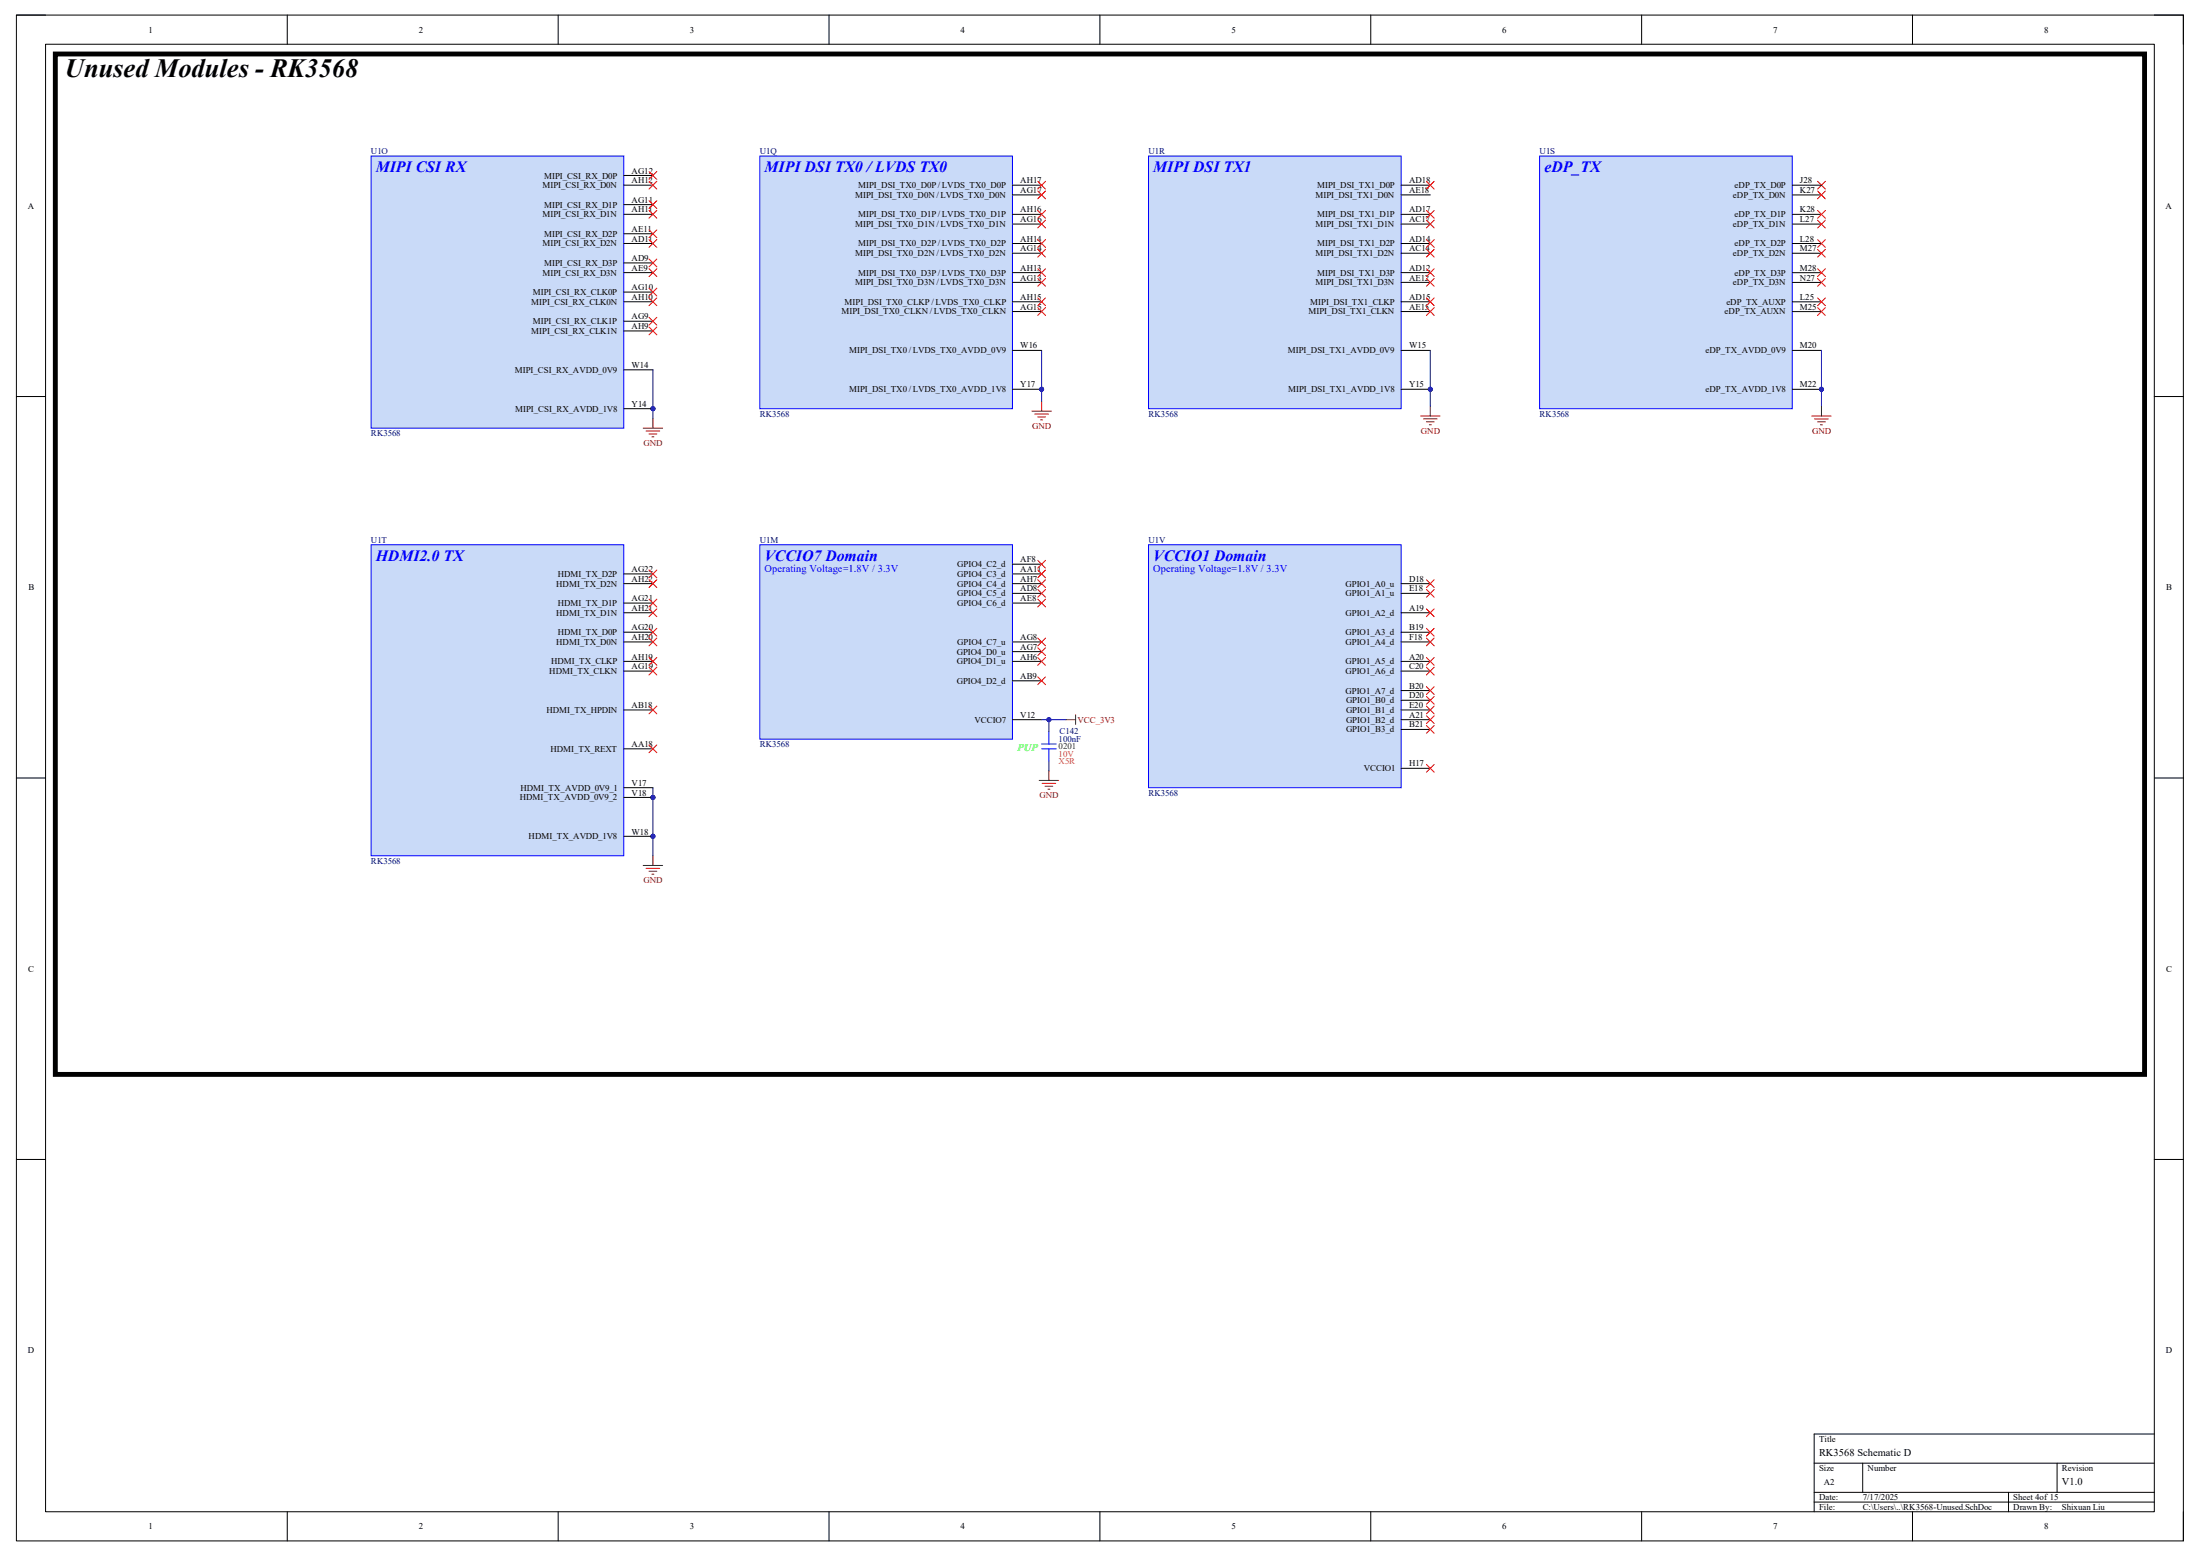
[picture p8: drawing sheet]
<svg xmlns="http://www.w3.org/2000/svg" width="420mm" height="297mm" viewBox="0 0 420 297" stroke-linecap="round" stroke-linejoin="round" font-family="sans-serif">
<g fill="none" stroke="#000" stroke-width=".19">
<path d="M3.1 2.9h413.7v291.2h-413.7zM3.1 2.9h5.6M8.7 8.4h402.6v280.2h-402.6zM54.8 2.9v5.5M106.6 2.9v5.5M158.3 2.9v5.5M210 2.9v5.5M261.7 2.9v5.5M313.4 2.9v5.5M365.1 2.9v5.5M411.3 2.9h5.5v5.5M3.1 75.7h5.6"/>
<path d="M411.3 75.7h5.5M3.1 148.5h5.6M411.3 148.5h5.5M3.1 221.3h5.6M411.3 221.3h5.5M346.3 279.3h65M355.6 279.3v5.6M392.7 279.3v5.6M411.3 273.7h-65v14.9M54.8 288.6v5.5M106.6 288.6v5.5M158.3 288.6v5.5"/>
<path d="M210 288.6v5.5M261.7 288.6v5.5M313.4 288.6v5.5M346.3 284.9h65M346.3 286.7h65M365.1 288.6v5.5M383.4 284.9v3.7M416.8 288.6v5.5"/>
</g>
<circle cx="124.6" cy="78" r=".37" fill="#000080"/>
<circle cx="124.6" cy="78" r=".37" fill="none" stroke="#000080" stroke-width=".19"/>
<path d="M70.8 29.8h48.3v51.9h-48.3z" fill-rule="evenodd" fill="#c9daf8"/>
<path d="M70.8 29.8h48.3v51.9h-48.3z" fill="none" stroke="#00f" stroke-width=".19"/>
<path d="M119.1 33.5h5.5M119.1 35.3h5.5M119.1 39.1h5.5M119.1 40.9h5.5M119.1 44.6h5.5M119.1 46.5h5.5M119.1 50.2h5.5M119.1 52h5.5M119.1 55.8h5.5M119.1 57.6h5.5M119.1 78h5.5" fill="none" stroke="#000" stroke-width=".19"/>
<circle cx="124.6" cy="78" r=".37" fill="#000080"/>
<circle cx="124.6" cy="78" r=".37" fill="none" stroke="#000080" stroke-width=".19"/>
<path d="M119.1 61.3h5.5M119.1 63.2h5.5M119.1 70.6h5.5" fill="none" stroke="#000" stroke-width=".19"/>
<circle cx="198.9" cy="74.3" r=".37" fill="#000080"/>
<circle cx="198.9" cy="74.3" r=".37" fill="none" stroke="#000080" stroke-width=".19"/>
<path d="M145.1 29.8h48.2v48.2h-48.2z" fill-rule="evenodd" fill="#c9daf8"/>
<path d="M145.1 29.8h48.2v48.2h-48.2z" fill="none" stroke="#00f" stroke-width=".19"/>
<path d="M193.3 35.3h5.6M193.3 37.2h5.6M193.3 40.9h5.6M193.3 42.8h5.6M193.3 46.5h5.6M193.3 48.3h5.6M193.3 52h5.6M193.3 53.9h5.6M193.3 57.6h5.6M193.3 59.5h5.6M193.3 66.9h5.6M193.3 74.3h5.6" fill="none" stroke="#000" stroke-width=".19"/>
<circle cx="198.9" cy="74.3" r=".37" fill="#000080"/>
<circle cx="198.9" cy="74.3" r=".37" fill="none" stroke="#000080" stroke-width=".19"/>
<circle cx="273.1" cy="74.3" r=".37" fill="#000080"/>
<circle cx="273.1" cy="74.3" r=".37" fill="none" stroke="#000080" stroke-width=".19"/>
<path d="M219.3 29.8h48.2v48.2h-48.2z" fill-rule="evenodd" fill="#c9daf8"/>
<path d="M219.3 29.8h48.2v48.2h-48.2z" fill="none" stroke="#00f" stroke-width=".19"/>
<path d="M267.5 35.3h5.5M267.5 37.2h5.5M267.5 40.9h5.5M267.5 42.8h5.5M267.5 46.5h5.5M267.5 48.3h5.5M267.5 52h5.5M267.5 53.9h5.5M267.5 57.6h5.5M267.5 59.5h5.5M267.5 66.9h5.5M267.5 74.3h5.5" fill="none" stroke="#000" stroke-width=".19"/>
<circle cx="273.1" cy="74.3" r=".37" fill="#000080"/>
<circle cx="273.1" cy="74.3" r=".37" fill="none" stroke="#000080" stroke-width=".19"/>
<g fill="none" stroke="#f00" stroke-width=".19">
<path d="M123.9 32.8l1.5 1.4M123.9 34.6l1.5 1.5M123.9 38.3l1.5 1.5M125.4 32.8l-1.5 1.4M125.4 34.6l-1.5 1.5M125.4 38.3l-1.5 1.5M198.1 34.6l1.5 1.5M198.1 36.5l1.5 1.4M199.6 34.6l-1.5 1.5M199.6 36.5l-1.5 1.4M272.3 34.6l1.5 1.5M273.8 34.6l-1.5 1.5"/>
<path d="M347 34.6l1.5 1.5M348.5 34.6l-1.5 1.5M123.9 40.2l1.5 1.5M123.9 43.9l1.5 1.5M123.9 45.7l1.5 1.5M123.9 49.4l1.5 1.5M123.9 51.3l1.5 1.5M123.9 55l1.5 1.5M123.9 56.9l1.5 1.4M125.4 40.2l-1.5 1.5M125.4 43.9l-1.5 1.5M125.4 45.7l-1.5 1.5"/>
<path d="M125.4 49.4l-1.5 1.5M125.4 51.3l-1.5 1.5M125.4 55l-1.5 1.5M125.4 56.9l-1.5 1.4M198.1 40.2l1.5 1.5M198.1 42l1.5 1.5M198.1 45.7l1.5 1.5M198.1 47.6l1.5 1.5M198.1 51.3l1.5 1.5M198.1 53.2l1.5 1.4M198.1 56.9l1.5 1.4M198.1 58.7l1.5 1.5"/>
<path d="M199.6 40.2l-1.5 1.5M199.6 42l-1.5 1.5M199.6 45.7l-1.5 1.5M199.6 47.6l-1.5 1.5M199.6 51.3l-1.5 1.5M199.6 53.2l-1.5 1.4M199.6 56.9l-1.5 1.4M199.6 58.7l-1.5 1.5M272.3 40.2l1.5 1.5M272.3 42l1.5 1.5M272.3 45.7l1.5 1.5M272.3 47.6l1.5 1.5"/>
<path d="M272.3 51.3l1.5 1.5M272.3 53.2l1.5 1.4M272.3 56.9l1.5 1.4M272.3 58.7l1.5 1.5M273.8 40.2l-1.5 1.5M273.8 42l-1.5 1.5M273.8 45.7l-1.5 1.5M273.8 47.6l-1.5 1.5M273.8 51.3l-1.5 1.5M273.8 53.2l-1.5 1.4M273.8 56.9l-1.5 1.4M273.8 58.7l-1.5 1.5"/>
<path d="M123.9 60.6l1.5 1.5M123.9 62.4l1.5 1.5M125.4 60.6l-1.5 1.5M125.4 62.4l-1.5 1.5"/>
</g>
<circle cx="347.7" cy="74.3" r=".37" fill="#000080"/>
<circle cx="347.7" cy="74.3" r=".37" fill="none" stroke="#000080" stroke-width=".19"/>
<path d="M293.9 29.8h48.2v48.2h-48.2z" fill-rule="evenodd" fill="#c9daf8"/>
<path d="M293.9 29.8h48.2v48.2h-48.2z" fill="none" stroke="#00f" stroke-width=".19"/>
<path d="M342.2 35.3h5.5M342.2 37.2h5.5M342.2 40.9h5.5M342.2 42.8h5.5M342.2 46.5h5.5M342.2 48.3h5.5M342.2 52h5.5M342.2 53.9h5.5M342.2 57.6h5.5M342.2 59.5h5.5M342.2 66.9h5.5M342.2 74.3h5.5" fill="none" stroke="#000" stroke-width=".19"/>
<circle cx="347.7" cy="74.3" r=".37" fill="#000080"/>
<circle cx="347.7" cy="74.3" r=".37" fill="none" stroke="#000080" stroke-width=".19"/>
<circle cx="124.6" cy="152.2" r=".37" fill="#000080"/>
<circle cx="124.6" cy="152.2" r=".37" fill="none" stroke="#000080" stroke-width=".19"/>
<circle cx="124.6" cy="159.6" r=".37" fill="#000080"/>
<circle cx="124.6" cy="159.6" r=".37" fill="none" stroke="#000080" stroke-width=".19"/>
<path d="M70.8 104h48.3v59.3h-48.3z" fill-rule="evenodd" fill="#c9daf8"/>
<path d="M70.8 104h48.3v59.3h-48.3z" fill="none" stroke="#00f" stroke-width=".19"/>
<path d="M119.1 109.5h5.5M119.1 111.4h5.5M119.1 115.1h5.5M119.1 117h5.5M119.1 120.7h5.5M119.1 122.5h5.5M119.1 126.2h5.5M119.1 128.1h5.5M119.1 135.5h5.5M119.1 142.9h5.5M119.1 150.4h5.5M119.1 152.2h5.5" fill="none" stroke="#000" stroke-width=".19"/>
<circle cx="124.6" cy="152.2" r=".37" fill="#000080"/>
<circle cx="124.6" cy="152.2" r=".37" fill="none" stroke="#000080" stroke-width=".19"/>
<path d="M119.1 159.6h5.5" fill="none" stroke="#000" stroke-width=".19"/>
<circle cx="124.6" cy="159.6" r=".37" fill="#000080"/>
<circle cx="124.6" cy="159.6" r=".37" fill="none" stroke="#000080" stroke-width=".19"/>
<g fill="none" stroke="#f00" stroke-width=".19">
<path d="M347 36.5l1.5 1.5M348.5 36.5l-1.5 1.5M347 40.2l1.5 1.5M347 42l1.5 1.5M347 45.7l1.5 1.5M347 47.6l1.5 1.5M347 51.3l1.5 1.5M347 53.2l1.5 1.5M347 56.9l1.5 1.5M347 58.7l1.5 1.5M348.5 40.2l-1.5 1.5M348.5 42l-1.5 1.5"/>
<path d="M348.5 45.7l-1.5 1.5M348.5 47.6l-1.5 1.5M348.5 51.3l-1.5 1.5M348.5 53.2l-1.5 1.5M348.5 56.9l-1.5 1.5M348.5 58.7l-1.5 1.5M123.9 110.7l1.5 1.4M123.9 114.4l1.5 1.5M123.9 116.2l1.5 1.5M123.9 119.9l1.5 1.5M123.9 108.8l1.5 1.5M125.4 110.7l-1.5 1.4"/>
<path d="M125.4 114.4l-1.5 1.5M125.4 116.2l-1.5 1.5M125.4 119.9l-1.5 1.5M125.4 108.8l-1.5 1.5M123.9 121.8l1.5 1.5M123.9 125.5l1.5 1.5M123.9 127.4l1.5 1.4M123.9 134.8l1.5 1.5M125.4 121.8l-1.5 1.5M125.4 125.5l-1.5 1.5M125.4 127.4l-1.5 1.4M125.4 134.8l-1.5 1.5"/>
<path d="M123.9 142.2l1.5 1.5M125.4 142.2l-1.5 1.5"/>
</g>
<path d="M219.3 104h48.2v46.4h-48.2z" fill-rule="evenodd" fill="#c9daf8"/>
<path d="M219.3 104h48.2v46.4h-48.2z" fill="none" stroke="#00f" stroke-width=".19"/>
<g fill="none" stroke="#000" stroke-width=".19">
<path d="M267.5 111.4h5.5M267.5 113.3h5.5M267.5 117h5.5M267.5 120.7h5.5M267.5 122.5h5.5M267.5 126.2h5.5M267.5 128.1h5.5M267.5 131.8h5.5M267.5 133.7h5.5M267.5 135.5h5.5M267.5 137.4h5.5M267.5 139.2h5.5"/>
<path d="M267.5 146.7h5.5"/>
</g>
<path d="M145.1 104h48.2v37.1h-48.2z" fill-rule="evenodd" fill="#c9daf8"/>
<path d="M145.1 104h48.2v37.1h-48.2z" fill="none" stroke="#00f" stroke-width=".19"/>
<path d="M193.3 107.7h5.6M193.3 109.5h5.6M193.3 111.4h5.6M193.3 113.3h5.6M193.3 115.1h5.6M193.3 122.5h5.6M193.3 124.4h5.6M193.3 126.2h5.6M193.3 130h5.6M193.3 137.4h5.6" fill="none" stroke="#000" stroke-width=".19"/>
<g fill="none" stroke="#f00" stroke-width=".19">
<path d="M198.1 107l1.5 1.4M198.1 108.8l1.5 1.5M198.1 110.7l1.5 1.5M198.1 112.5l1.5 1.5M198.1 114.4l1.5 1.5M199.6 107l-1.5 1.4M199.6 108.8l-1.5 1.5M199.6 110.7l-1.5 1.5M199.6 112.5l-1.5 1.5M199.6 114.4l-1.5 1.5M272.3 110.7l1.5 1.5M272.3 112.5l1.5 1.5"/>
<path d="M272.3 116.2l1.5 1.5M272.3 119.9l1.5 1.5M273.8 110.7l-1.5 1.5M273.8 112.5l-1.5 1.5M273.8 116.2l-1.5 1.5M273.8 119.9l-1.5 1.5M198.1 121.8l1.5 1.5M198.1 123.6l1.5 1.5M198.1 125.5l1.5 1.5M198.1 129.2l1.5 1.5M199.6 121.8l-1.5 1.5M199.6 123.6l-1.5 1.5"/>
<path d="M199.6 125.5l-1.5 1.5M199.6 129.2l-1.5 1.5M272.3 121.8l1.5 1.5M272.3 125.5l1.5 1.5M272.3 127.4l1.5 1.4M272.3 131.1l1.5 1.5M272.3 132.9l1.5 1.5M272.3 134.8l1.5 1.5M272.3 136.6l1.5 1.5M272.3 138.5l1.5 1.5M273.8 121.8l-1.5 1.5M273.8 125.5l-1.5 1.5"/>
<path d="M273.8 127.4l-1.5 1.4M273.8 131.1l-1.5 1.5M273.8 132.9l-1.5 1.5M273.8 134.8l-1.5 1.5M273.8 136.6l-1.5 1.5M273.8 138.5l-1.5 1.5"/>
</g>
<path d="M10.6 10.3h398.8v194.8h-398.8z" fill="none" stroke="#000" stroke-width=".93"/>
<path d="M124.6 79.9v1.8M122.8 81.7h3.7M123.3 82.3h2.6M123.9 82.8h1.5M124.5 83.4h.3" fill="none" stroke="#800000" stroke-width=".19"/>
<path d="M124.6 70.6v9.3" fill="none" stroke="#000080" stroke-width=".19"/>
<circle cx="124.6" cy="78" r=".37" fill="#000080"/>
<g fill="none" stroke="#000080" stroke-width=".19">
<path d="M198.9 66.9v9.7"/>
<circle cx="124.6" cy="78" r=".37"/>
</g>
<path d="M197 78.5h3.7M197.5 79h2.6M198.1 79.6h1.5M198.9 76.6v1.9M198.7 80.1h.3" fill="none" stroke="#800000" stroke-width=".19"/>
<circle cx="198.9" cy="74.3" r=".37" fill="#000080"/>
<g fill="none" stroke="#000080" stroke-width=".19">
<path d="M273 66.9v10.7"/>
<circle cx="198.9" cy="74.3" r=".37"/>
</g>
<path d="M271.2 79.4h3.7M271.7 80h2.7M273 77.6v1.8M272.3 80.5h1.5M272.9 81.1h.3" fill="none" stroke="#800000" stroke-width=".19"/>
<circle cx="273.1" cy="74.3" r=".37" fill="#000080"/>
<g fill="none" stroke="#000080" stroke-width=".19">
<path d="M347.7 66.9v10.7"/>
<circle cx="273.1" cy="74.3" r=".37"/>
</g>
<path d="M345.9 79.4h3.7M346.4 80h2.6M347.7 77.6v1.8M347 80.5h1.5M347.5 81.1h.4" fill="none" stroke="#800000" stroke-width=".19"/>
<circle cx="347.7" cy="74.3" r=".37" fill="#000080"/>
<g fill="none" stroke="#000080" stroke-width=".19">
<path d="M124.6 150.4v12.9"/>
<circle cx="347.7" cy="74.3" r=".37"/>
</g>
<path d="M122.8 165.2h3.7M123.3 165.8h2.6M123.9 166.3h1.5M124.5 166.9h.3M124.6 163.3v1.9" fill="none" stroke="#800000" stroke-width=".19"/>
<circle cx="124.6" cy="159.6" r=".37" fill="#000080"/>
<circle cx="124.6" cy="159.6" r=".37" fill="none" stroke="#000080" stroke-width=".19"/>
<circle cx="124.6" cy="152.2" r=".37" fill="#000080"/>
<g fill="none" stroke="#000080" stroke-width=".19">
<path d="M200.2 137.4v2.3"/>
<circle cx="124.6" cy="152.2" r=".37"/>
</g>
<path d="M203.5 137.4h1.8M205.3 136.5v1.8" fill="none" stroke="#800000" stroke-width=".19"/>
<path d="M200.2 139.7v2.3M198.9 142.9h2.7M198.9 142h2.7M200.2 142.9v2.4" fill="none" stroke="#00f" stroke-width=".19"/>
<circle cx="200.2" cy="137.4" r=".37" fill="#000080"/>
<g fill="none" stroke="#000080" stroke-width=".19">
<path d="M198.9 137.4h4.6M200.2 145.3v1.8"/>
<circle cx="200.2" cy="137.4" r=".37"/>
</g>
<path d="M198.4 149h3.7M198.9 149.5h2.6M199.5 150.1h1.5M200.1 150.6h.3M200.2 147.1v1.9" fill="none" stroke="#800000" stroke-width=".19"/>
<circle cx="200.2" cy="137.4" r=".37" fill="#000080"/>
<circle cx="200.2" cy="137.4" r=".37" fill="none" stroke="#000080" stroke-width=".19"/>
<path d="M272.3 145.9l1.5 1.5M273.8 145.9l-1.5 1.5" fill="none" stroke="#f00" stroke-width=".19"/>
<text font-size="5" x="12.4" y="14.8">Unused Modules - RK3568</text>
<g font-size="3" fill="#00f">
<text x="71.8" y="32.9">MIPI CSI RX</text>
<text x="146" y="32.9">MIPI DSI TX0 / LVDS TX0</text>
<text x="220.2" y="32.9">MIPI DSI TX1</text>
<text x="294.9" y="32.9">eDP_TX</text>
<text x="71.8" y="107.1">HDMI2.0 TX</text>
<text x="146" y="107.1">VCCIO7 Domain</text>
<text x="220.2" y="107.1">VCCIO1 Domain</text>
</g>
<g font-size="2" fill="#00f">
<text x="146" y="109.1">Operating Voltage=1.8V / 3.3V</text>
<text x="220.2" y="109.1">Operating Voltage=1.8V / 3.3V</text>
</g>
<text font-size="2" fill="#0f0" x="194.2" y="143.4">PUP</text>
<g font-size="2">
<text x="347.3" y="277.9">RK3568 Schematic D</text>
<text x="393.6" y="283.5">V1.0</text>
</g>
<g font-size="1.7">
<text x="28.4" y="6.2">1</text>
<text x="79.9" y="6.2">2</text>
<text x="131.7" y="6.2">3</text>
<text x="183.3" y="6.2">4</text>
<text x="235.1" y="6.2">5</text>
<text x="286.8" y="6.2">6</text>
<text x="338.5" y="6.2">7</text>
<text x="390.2" y="6.2">8</text>
<text x="103.5" y="35.9">MIPI_CSI_RX_D0N</text>
<text x="103.9" y="34.1">MIPI_CSI_RX_D0P</text>
<text x="120.6" y="33.1">AG12</text>
<text x="120.6" y="35">AH12</text>
<text x="163.8" y="35.9">MIPI_DSI_TX0_D0P / LVDS_TX0_D0P</text>
<text x="194.8" y="35">AH17</text>
<text x="251.5" y="35.9">MIPI_DSI_TX1_D0P</text>
<text x="269" y="35">AD18</text>
<text x="331.1" y="35.9">eDP_TX_D0P</text>
<text x="343.6" y="35">J28</text>
<text x="5.3" y="39.9">A</text>
<text x="103.5" y="41.5">MIPI_CSI_RX_D1N</text>
<text x="103.9" y="39.6">MIPI_CSI_RX_D1P</text>
<text x="120.6" y="38.7">AG11</text>
<text x="120.6" y="40.6">AH11</text>
<text x="163.2" y="37.8">MIPI_DSI_TX0_D0N / LVDS_TX0_D0N</text>
<text x="163.8" y="41.5">MIPI_DSI_TX0_D1P / LVDS_TX0_D1P</text>
<text x="194.8" y="36.8">AG17</text>
<text x="194.8" y="40.6">AH16</text>
<text x="251.1" y="37.8">MIPI_DSI_TX1_D0N</text>
<text x="251.5" y="41.5">MIPI_DSI_TX1_D1P</text>
<text x="269" y="36.8">AE18</text>
<text x="269" y="40.6">AD17</text>
<text x="330.8" y="37.8">eDP_TX_D0N</text>
<text x="331.1" y="41.5">eDP_TX_D1P</text>
<text x="343.6" y="36.8">K27</text>
<text x="343.6" y="40.6">K28</text>
<text x="413.4" y="39.9">A</text>
<text x="103.5" y="47">MIPI_CSI_RX_D2N</text>
<text x="103.9" y="45.2">MIPI_CSI_RX_D2P</text>
<text x="120.6" y="44.3">AE11</text>
<text x="120.6" y="46.1">AD11</text>
<text x="163.2" y="43.3">MIPI_DSI_TX0_D1N / LVDS_TX0_D1N</text>
<text x="163.8" y="47">MIPI_DSI_TX0_D2P / LVDS_TX0_D2P</text>
<text x="194.8" y="42.4">AG16</text>
<text x="194.8" y="46.1">AH14</text>
<text x="194.8" y="48">AG14</text>
<text x="251.1" y="43.3">MIPI_DSI_TX1_D1N</text>
<text x="251.5" y="47">MIPI_DSI_TX1_D2P</text>
<text x="269" y="42.4">AC17</text>
<text x="269" y="46.1">AD14</text>
<text x="269" y="48">AC14</text>
<text x="330.8" y="43.3">eDP_TX_D1N</text>
<text x="331.1" y="47">eDP_TX_D2P</text>
<text x="343.6" y="42.4">L27</text>
<text x="343.6" y="46.1">L28</text>
<text x="343.6" y="48">M27</text>
<text x="103.5" y="52.6">MIPI_CSI_RX_D3N</text>
<text x="103.9" y="50.8">MIPI_CSI_RX_D3P</text>
<text x="120.6" y="49.8">AD9</text>
<text x="120.6" y="51.7">AE9</text>
<text x="163.2" y="48.9">MIPI_DSI_TX0_D2N / LVDS_TX0_D2N</text>
<text x="163.8" y="52.6">MIPI_DSI_TX0_D3P / LVDS_TX0_D3P</text>
<text x="194.8" y="51.7">AH13</text>
<text x="194.8" y="53.6">AG13</text>
<text x="251.1" y="48.9">MIPI_DSI_TX1_D2N</text>
<text x="251.5" y="52.6">MIPI_DSI_TX1_D3P</text>
<text x="269" y="51.7">AD12</text>
<text x="269" y="53.6">AE12</text>
<text x="330.8" y="48.9">eDP_TX_D2N</text>
<text x="331.1" y="52.6">eDP_TX_D3P</text>
<text x="343.6" y="51.7">M28</text>
<text x="343.6" y="53.6">N27</text>
<text x="101.4" y="58.2">MIPI_CSI_RX_CLK0N</text>
<text x="101.7" y="56.3">MIPI_CSI_RX_CLK0P</text>
<text x="120.6" y="55.4">AG10</text>
<text x="120.6" y="57.2">AH10</text>
<text x="161.2" y="58.2">MIPI_DSI_TX0_CLKP / LVDS_TX0_CLKP</text>
<text x="163.2" y="54.5">MIPI_DSI_TX0_D3N / LVDS_TX0_D3N</text>
<text x="194.8" y="57.2">AH15</text>
<text x="194.8" y="59.1">AG15</text>
<text x="250.1" y="58.2">MIPI_DSI_TX1_CLKP</text>
<text x="251.1" y="54.5">MIPI_DSI_TX1_D3N</text>
<text x="269" y="57.2">AD15</text>
<text x="269" y="59.1">AE15</text>
<text x="329.6" y="58.2">eDP_TX_AUXP</text>
<text x="330.8" y="54.5">eDP_TX_D3N</text>
<text x="343.6" y="57.2">L25</text>
<text x="343.6" y="59.1">M25</text>
<text x="101.4" y="63.8">MIPI_CSI_RX_CLK1N</text>
<text x="101.7" y="61.9">MIPI_CSI_RX_CLK1P</text>
<text x="120.6" y="61">AG9</text>
<text x="120.6" y="62.8">AH9</text>
<text x="160.7" y="60">MIPI_DSI_TX0_CLKN / LVDS_TX0_CLKN</text>
<text x="249.8" y="60">MIPI_DSI_TX1_CLKN</text>
<text x="329.2" y="60">eDP_TX_AUXN</text>
<text x="98.3" y="71.2">MIPI_CSI_RX_AVDD_0V9</text>
<text x="120.6" y="70.2">W14</text>
<text x="162.1" y="67.4">MIPI_DSI_TX0 / LVDS_TX0_AVDD_0V9</text>
<text x="194.8" y="66.5">W16</text>
<text x="245.9" y="67.4">MIPI_DSI_TX1_AVDD_0V9</text>
<text x="269" y="66.5">W15</text>
<text x="325.6" y="67.4">eDP_TX_AVDD_0V9</text>
<text x="343.6" y="66.5">M20</text>
<text x="120.6" y="77.6">Y14</text>
<text x="162.1" y="74.9">MIPI_DSI_TX0 / LVDS_TX0_AVDD_1V8</text>
<text x="194.8" y="74">Y17</text>
<text x="245.9" y="74.9">MIPI_DSI_TX1_AVDD_1V8</text>
<text x="269" y="74">Y15</text>
<text x="325.6" y="74.9">eDP_TX_AVDD_1V8</text>
<text x="343.6" y="74">M22</text>
<text x="98.3" y="78.6">MIPI_CSI_RX_AVDD_1V8</text>
<text x="194.8" y="107.4">AF8</text>
<text x="5.4" y="112.7">B</text>
<text x="106.2" y="112">HDMI_TX_D2N</text>
<text x="106.5" y="110.1">HDMI_TX_D2P</text>
<text x="120.6" y="109.2">AG22</text>
<text x="120.6" y="111">AH22</text>
<text x="182.8" y="108.2">GPIO4_C2_d</text>
<text x="182.8" y="110.1">GPIO4_C3_d</text>
<text x="182.8" y="112">GPIO4_C4_d</text>
<text x="182.8" y="113.8">GPIO4_C5_d</text>
<text x="194.8" y="109.2">AA11</text>
<text x="194.8" y="111">AH7</text>
<text x="194.8" y="112.9">AD8</text>
<text x="256.9" y="112">GPIO1_A0_u</text>
<text x="256.9" y="113.8">GPIO1_A1_u</text>
<text x="269" y="111">D18</text>
<text x="269" y="112.9">E18</text>
<text x="413.5" y="112.7">B</text>
<text x="106.2" y="117.6">HDMI_TX_D1N</text>
<text x="106.5" y="115.7">HDMI_TX_D1P</text>
<text x="120.6" y="114.8">AG21</text>
<text x="120.6" y="116.6">AH21</text>
<text x="182.8" y="115.7">GPIO4_C6_d</text>
<text x="194.8" y="114.8">AE8</text>
<text x="256.9" y="117.6">GPIO1_A2_d</text>
<text x="269" y="116.6">A19</text>
<text x="106.2" y="123.1">HDMI_TX_D0N</text>
<text x="106.5" y="121.2">HDMI_TX_D0P</text>
<text x="120.6" y="120.3">AG20</text>
<text x="120.6" y="122.2">AH20</text>
<text x="120.6" y="125.9">AH19</text>
<text x="182.7" y="125">GPIO4_D0_u</text>
<text x="182.8" y="123.1">GPIO4_C7_u</text>
<text x="194.8" y="122.2">AG8</text>
<text x="194.8" y="124">AG7</text>
<text x="194.8" y="125.9">AH6</text>
<text x="256.9" y="121.2">GPIO1_A3_d</text>
<text x="256.9" y="123.1">GPIO1_A4_d</text>
<text x="269" y="120.3">B19</text>
<text x="269" y="122.2">F18</text>
<text x="269" y="125.9">A20</text>
<text x="104.9" y="128.7">HDMI_TX_CLKN</text>
<text x="105.2" y="126.8">HDMI_TX_CLKP</text>
<text x="120.6" y="127.8">AG19</text>
<text x="182.7" y="126.8">GPIO4_D1_u</text>
<text x="182.7" y="130.5">GPIO4_D2_d</text>
<text x="194.8" y="129.6">AB9</text>
<text x="256.9" y="126.8">GPIO1_A5_d</text>
<text x="256.9" y="128.7">GPIO1_A6_d</text>
<text x="269" y="127.8">C20</text>
<text x="269" y="131.4">B20</text>
<text x="104.3" y="136.1">HDMI_TX_HPDIN</text>
<text x="120.6" y="135.2">AB18</text>
<text x="186" y="138">VCCIO7</text>
<text x="194.8" y="137">V12</text>
<text x="256.9" y="132.4">GPIO1_A7_d</text>
<text x="257" y="134.2">GPIO1_B0_d</text>
<text x="257" y="136.1">GPIO1_B1_d</text>
<text x="257" y="138">GPIO1_B2_d</text>
<text x="269" y="133.3">D20</text>
<text x="269" y="135.2">E20</text>
<text x="269" y="137">A21</text>
<text x="105.1" y="143.5">HDMI_TX_REXT</text>
<text x="120.6" y="142.6">AA18</text>
<text x="257" y="139.8">GPIO1_B3_d</text>
<text x="269" y="138.9">B21</text>
<text x="120.6" y="150">V17</text>
<text x="260.3" y="147.2">VCCIO1</text>
<text x="269" y="146.3">H17</text>
<text x="99.2" y="152.8">HDMI_TX_AVDD_0V9_2</text>
<text x="99.4" y="150.9">HDMI_TX_AVDD_0V9_1</text>
<text x="120.6" y="151.8">V18</text>
<text x="100.9" y="160.2">HDMI_TX_AVDD_1V8</text>
<text x="120.6" y="159.3">W18</text>
<text x="5.4" y="185.5">C</text>
<text x="413.5" y="185.5">C</text>
<text x="5.3" y="258.3">D</text>
<text x="413.5" y="258.3">D</text>
<text x="347.3" y="275.2">Title</text>
<text x="347.3" y="280.8">Size</text>
<text x="356.5" y="280.8">Number</text>
<text x="393.6" y="280.8">Revision</text>
<text x="347.3" y="286.3">Date:</text>
<text x="348.2" y="283.5">A2</text>
<text x="355.6" y="286.3">7/17/2025</text>
<text x="384.3" y="286.3">Sheet 4of 15</text>
<text x="28.4" y="291.9">1</text>
<text x="79.9" y="291.9">2</text>
<text x="131.7" y="291.9">3</text>
<text x="183.3" y="291.9">4</text>
<text x="235.1" y="291.9">5</text>
<text x="286.8" y="291.9">6</text>
<text x="338.5" y="291.9">7</text>
<text x="347.3" y="288.2">File:</text>
<text x="355.6" y="288.2">C:\Users\..\RK3568-Unused.SchDoc</text>
<text x="384.3" y="288.2">Drawn By:</text>
<text x="390.2" y="291.9">8</text>
<text x="393.6" y="288.2">Shixuan Liu</text>
</g>
<g font-size="1.7" fill="#000080">
<text x="70.8" y="29.4">U1O</text>
<text x="145" y="29.4">U1Q</text>
<text x="219.2" y="29.4">U1R</text>
<text x="293.9" y="29.4">U1S</text>
<text x="70.8" y="83.2">RK3568</text>
<text x="145" y="79.5">RK3568</text>
<text x="219.2" y="79.5">RK3568</text>
<text x="293.9" y="79.5">RK3568</text>
<text x="70.8" y="103.6">U1T</text>
<text x="145" y="103.6">U1M</text>
<text x="219.2" y="103.6">U1V</text>
<text x="145" y="142.6">RK3568</text>
<text x="202.1" y="141.6">100nF</text>
<text x="202.3" y="140.1">C142</text>
<text x="219.2" y="151.8">RK3568</text>
<text x="70.8" y="164.8">RK3568</text>
</g>
<g font-size="1.7" fill="#800000">
<text x="197.1" y="81.8">GND</text>
<text x="271.3" y="82.8">GND</text>
<text x="345.9" y="82.8">GND</text>
<text x="122.9" y="85.1">GND</text>
<text x="205.7" y="138">VCC_3V3</text>
<text x="198.5" y="152.3">GND</text>
<text x="122.9" y="168.6">GND</text>
</g>
<text font-size="1.7" fill="#274e13" x="202.1" y="143">0201</text>
<g font-size="1.7" fill="#bf9000">
<text x="202.1" y="144.4">10V</text>
<text x="202.1" y="145.8">X5R</text>
</g>
</svg>
